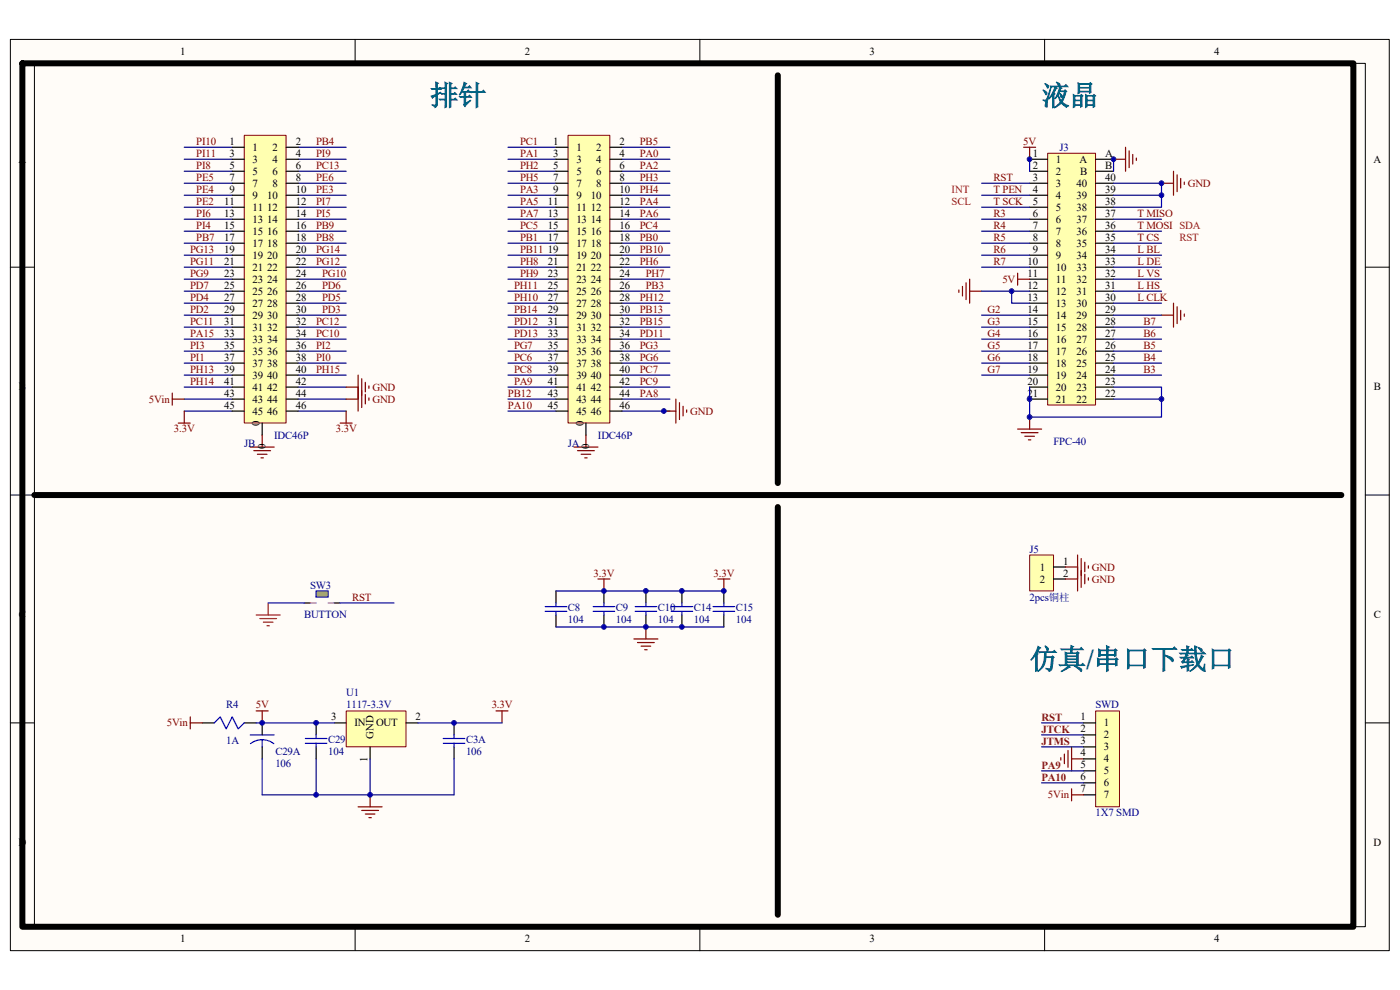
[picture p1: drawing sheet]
<svg xmlns="http://www.w3.org/2000/svg" width="297mm" height="210mm" viewBox="0 0 297 210" stroke-linecap="round" stroke-linejoin="round" font-family="sans-serif">
<path d="M2.2 8.4h292.5v193.3h-292.5z" fill="#fffcf8"/>
<path d="M2.2 8.4h292.5v193.3h-292.5z" fill="none" stroke="#000" stroke-width=".21"/>
<path d="M7.3 13.5h282.3v183.1h-282.3z" fill="#fffcf8"/>
<g fill="none" stroke="#000" stroke-width=".21">
<path d="M7.3 13.4h282.3v183.2h-282.3zM75.3 8.3v5.1M148.5 8.3v5.1M221.6 8.3v5.1M2.2 56.7h5.1M289.7 56.7h5M2.2 105h5.1M289.7 105h5M2.2 153.3h5.1M289.7 153.3h5M75.3 196.6v5.1M148.5 196.6v5.1"/>
<path d="M221.6 196.6v5.1"/>
</g>
<g fill="none" stroke="#000080" stroke-width=".25">
<path d="M39.1 31.2h10.2M39.1 33.8h10.2M39.1 36.3h10.2M39.1 38.9h10.2M63.3 31.2h10.1M63.3 33.8h10.1M63.3 36.3h10.1M63.3 38.9h10.1M107.8 31.2h10.1M107.8 33.8h10.1M107.8 36.3h10.1M107.8 38.9h10.1"/>
<path d="M131.9 31.2h10.2M131.9 33.8h10.2M131.9 36.3h10.2M131.9 38.9h10.2M39.1 41.4h10.2M39.1 44h10.2M39.1 46.5h10.2M39.1 49h10.2M39.1 51.6h10.2M39.1 54.1h10.2M39.1 56.7h10.2M39.1 59.2h10.2"/>
<path d="M63.3 41.4h10.1M63.3 44h10.1M63.3 46.5h10.1M63.3 49h10.1M63.3 51.6h10.1M63.3 54.1h10.1M63.3 56.7h10.1M63.3 59.2h10.1M107.8 41.4h10.1M107.8 44h10.1M107.8 46.5h10.1M107.8 49h10.1"/>
<path d="M107.8 51.6h10.1M107.8 54.1h10.1M107.8 56.7h10.1M107.8 59.2h10.1M131.9 41.4h10.2M131.9 44h10.2M131.9 46.5h10.2M131.9 49h10.2M131.9 51.6h10.2M131.9 54.1h10.2M131.9 56.7h10.2M131.9 59.2h10.2"/>
<path d="M39.1 61.8h10.2M39.1 64.3h10.2M39.1 66.9h10.2M39.1 69.4h10.2M39.1 71.9h10.2M39.1 74.5h10.2M39.1 77h10.2M39.1 79.6h10.2M63.3 61.8h10.1M63.3 64.3h10.1M63.3 66.9h10.1M63.3 69.4h10.1"/>
<path d="M63.3 71.9h10.1M63.3 74.5h10.1M63.3 77h10.1M63.3 79.6h10.1M107.8 61.8h10.1M107.8 64.3h10.1M107.8 66.9h10.1M107.8 69.4h10.1M107.8 71.9h10.1M107.8 74.5h10.1M107.8 77h10.1M107.8 79.6h10.1"/>
<path d="M131.9 61.8h10.2M131.9 64.3h10.2M131.9 66.9h10.2M131.9 69.4h10.2M131.9 71.9h10.2M131.9 74.5h10.2M131.9 77h10.2M131.9 79.6h10.2M39.1 82.1h10.2M39.1 84.7h10.2M39.1 87.2h10.2M63.3 82.1h10.1"/>
<path d="M63.3 84.7h10.1M63.3 87.2h10.1M107.8 82.1h10.1M107.8 84.7h10.1M107.8 87.2h10.1M131.9 82.1h10.2M131.9 84.7h10.2M131.9 87.2h10.2"/>
</g>
<path d="M53.1 94.8h5.1M53.8 95.6h3.6M54.6 96.4h2M55.4 97.1h.5M55.6 92.3v2.5M121.8 94.8h5M122.5 95.6h3.6M123.3 96.4h2M124 97.1h.6M124.3 92.3v2.5" fill="none" stroke="#800000" stroke-width=".25"/>
<path d="M51.8 28.7h8.9v61h-8.9z" fill="#ffffb0"/>
<path d="M51.8 28.7h8.9v61h-8.9z" fill="none" stroke="#800000" stroke-width=".21"/>
<g fill="none" stroke="#000" stroke-width=".25">
<path d="M49.3 31.2h2.5M49.3 33.8h2.5M49.3 36.3h2.5M49.3 38.9h2.5M60.7 31.2h2.6M60.7 33.8h2.6M60.7 36.3h2.6M60.7 38.9h2.6M49.3 41.4h2.5M49.3 44h2.5M49.3 46.5h2.5M49.3 49h2.5"/>
<path d="M49.3 51.6h2.5M49.3 54.1h2.5M49.3 56.7h2.5M49.3 59.2h2.5M60.7 41.4h2.6M60.7 44h2.6M60.7 46.5h2.6M60.7 49h2.6M60.7 51.6h2.6M60.7 54.1h2.6M60.7 56.7h2.6M60.7 59.2h2.6"/>
<path d="M49.3 61.8h2.5M49.3 64.3h2.5M49.3 66.9h2.5M49.3 69.4h2.5M49.3 71.9h2.5M49.3 74.5h2.5M49.3 77h2.5M49.3 79.6h2.5M60.7 61.8h2.6M60.7 64.3h2.6M60.7 66.9h2.6M60.7 69.4h2.6"/>
<path d="M60.7 71.9h2.6M60.7 74.5h2.6M60.7 77h2.6M60.7 79.6h2.6M49.3 82.1h2.5M49.3 84.7h2.5M49.3 87.2h2.5M55.6 89.7v2.6M60.7 82.1h2.6M60.7 84.7h2.6M60.7 87.2h2.6"/>
</g>
<path d="M120.5 28.7h8.9v61h-8.9z" fill="#ffffb0"/>
<path d="M120.5 28.7h8.9v61h-8.9z" fill="none" stroke="#800000" stroke-width=".21"/>
<g fill="none" stroke="#000" stroke-width=".25">
<path d="M117.9 31.2h2.6M117.9 33.8h2.6M117.9 36.3h2.6M117.9 38.9h2.6M129.4 31.2h2.5M129.4 33.8h2.5M129.4 36.3h2.5M129.4 38.9h2.5M117.9 41.4h2.6M117.9 44h2.6M117.9 46.5h2.6M117.9 49h2.6"/>
<path d="M117.9 51.6h2.6M117.9 54.1h2.6M117.9 56.7h2.6M117.9 59.2h2.6M129.4 41.4h2.5M129.4 44h2.5M129.4 46.5h2.5M129.4 49h2.5M129.4 51.6h2.5M129.4 54.1h2.5M129.4 56.7h2.5M129.4 59.2h2.5"/>
<path d="M117.9 61.8h2.6M117.9 64.3h2.6M117.9 66.9h2.6M117.9 69.4h2.6M117.9 71.9h2.6M117.9 74.5h2.6M117.9 77h2.6M117.9 79.6h2.6M129.4 61.8h2.5M129.4 64.3h2.5M129.4 66.9h2.5M129.4 69.4h2.5"/>
<path d="M129.4 71.9h2.5M129.4 74.5h2.5M129.4 77h2.5M129.4 79.6h2.5M117.9 82.1h2.6M117.9 84.7h2.6M117.9 87.2h2.6M124.3 89.7v2.6M129.4 82.1h2.5M129.4 84.7h2.5M129.4 87.2h2.5"/>
</g>
<g fill="none" stroke="#800000" stroke-width=".25">
<path d="M76 79.6v7.6M36.5 84.7h2.6M36.5 83.4v2.5M37.8 89.7h2.6M39.1 87.2v2.5M72.2 89.7h2.5M73.4 82.1h2.6M73.4 84.7h2.6M73.4 87.2v2.5M76.7 80.3v6.1M77.5 81.1v2M77.5 83.6v2.1"/>
<path d="M78.3 81.9v.5M78.3 84.4v.5M140.8 87.2h2.6M143.4 84.7v5M144.1 85.4v3.6M144.9 86.2v2M145.7 86.9v.6"/>
</g>
<path d="M222.3 32.5h10.1v53.4h-10.1z" fill="#ffffb0"/>
<path d="M222.2 32.5h10.2v53.4h-10.2z" fill="none" stroke="#800000" stroke-width=".21"/>
<g fill="none" stroke="#000" stroke-width=".25">
<path d="M218.4 33.8h3.8M218.4 36.3h3.8M218.4 38.9h3.8M232.4 33.8h3.8M232.4 36.3h3.8M232.4 38.9h3.8M218.4 41.4h3.8M218.4 44h3.8M218.4 46.5h3.8M218.4 49h3.8M218.4 51.6h3.8M218.4 54.1h3.8"/>
<path d="M218.4 56.7h3.8M218.4 59.2h3.8M232.4 41.4h3.8M232.4 44h3.8M232.4 46.5h3.8M232.4 49h3.8M232.4 51.6h3.8M232.4 54.1h3.8M232.4 56.7h3.8M232.4 59.2h3.8M218.4 61.8h3.8M218.4 64.3h3.8"/>
<path d="M218.4 66.9h3.8M218.4 69.4h3.8M218.4 71.9h3.8M218.4 74.5h3.8M218.4 77h3.8M218.4 79.6h3.8M232.4 61.8h3.8M232.4 64.3h3.8M232.4 66.9h3.8M232.4 69.4h3.8M232.4 71.9h3.8M232.4 74.5h3.8"/>
<path d="M232.4 77h3.8M232.4 79.6h3.8M218.4 82.1h3.8M218.4 84.7h3.8M232.4 82.1h3.8M232.4 84.7h3.8"/>
</g>
<g fill="none" stroke="#800000" stroke-width=".25">
<path d="M217.2 31.2h2.5M218.4 31.2v2.6M236.2 33.8h2.6M238.8 31.2v5.1M239.5 32v3.6M240.3 32.8v2M241.1 33.5v.5M246.4 38.9h2.6M249 36.3v5.1M249.7 37.1v3.6M250.5 37.9v2M251.2 38.6v.5"/>
<path d="M204.9 60v3.5M205.7 59.2v5.1M215.9 57.9v2.6M215.9 59.2h2.5M203.4 61.5v.5M204.2 60.7v2.1M205.7 61.8h2.5M246.4 66.9h2.6M249 64.3v5.1M249.7 65.1v3.5M250.5 65.8v2.1M251.2 66.6v.5"/>
<path d="M215.9 91h5.1M216.6 91.8h3.6M217.4 92.5h2M218.2 93.3h.5M218.4 88.5v2.5"/>
</g>
<g fill="none" stroke="#000080" stroke-width=".25">
<path d="M208.2 38.9h10.2M218.4 33.8v2.5M236.2 38.9h10.2v5.1h-10.2M236.2 33.8v2.5M208.2 46.5h10.2M208.2 49h10.2M208.2 51.6h10.2M208.2 54.1h10.2M208.2 56.7h10.2M208.2 41.4h10.2M208.2 44h10.2M236.2 46.5h10.2"/>
<path d="M236.2 49h10.2M236.2 51.6h10.2M236.2 54.1h10.2M236.2 56.7h10.2M236.2 41.4h10.2M236.2 59.2h10.2M208.2 61.8h10.2M208.2 66.9h10.2M208.2 69.4h10.2M208.2 71.9h10.2M208.2 74.5h10.2M208.2 77h10.2"/>
<path d="M208.2 79.6h10.2M214.6 61.8v2.5h3.8M236.2 61.8h10.2M236.2 64.3h10.2M236.2 66.9h10.2M236.2 69.4h10.2M236.2 71.9h10.2M236.2 74.5h10.2M236.2 77h10.2M236.2 79.6h10.2M218.4 82.1v6.4h28v-6.4h-10.2M236.2 84.7h10.2"/>
</g>
<path d="M73.5 150.8h12.6v7.6h-12.6z" fill="#ffffb0"/>
<path d="M73.4 150.8h12.7v7.6h-12.7z" fill="none" stroke="#800000" stroke-width=".21"/>
<path d="M42.9 153.3h2.5M51.8 153.3h2.5M55.6 153.3v2.6M55.6 158.4v2.6M67.1 153.3v2.6M67.1 158.4v2.6M70.9 153.3h2.5M78.5 158.4v2.6M86.1 153.3h2.6M96.3 153.3v2.6M96.3 158.4v2.6" fill="none" stroke="#000" stroke-width=".25"/>
<g fill="none" stroke="#00f" stroke-width=".25">
<path d="M45.4 153.3l1.3-1.2 1.3 2.5 1.3-2.5 1.2 2.5 1.3-1.3M53.1 155.9h5.1M54.3 153.3h16.6M55.6 156.9v1.5M55.6 156.9l1.1 .1 1.4 .8M55.6 156.9l-1 .1-1.5 .7M64.8 157.7h4.6M64.8 156.7h4.6M67.1 155.9v.8M67.1 157.7v.7M88.7 153.3h17.8M94 157.7h4.6"/>
<path d="M94 156.7h4.6M96.3 155.9v.8M96.3 157.7v.7M55.6 161v7.6M96.3 161v7.6"/>
</g>
<path d="M40.4 152.1v2.5M40.4 153.3h2.5M54.3 150.8h2.6M55.6 150.8v2.5M105.2 150.8h2.6M106.5 150.8v2.5M76 171.1h5.1M76.7 171.9h3.6M77.5 172.7h2M78.3 173.4h.5M78.5 168.6v2.5" fill="none" stroke="#800000" stroke-width=".25"/>
<path d="M55.6 168.6h40.7M67.1 161v7.6M78.5 161v7.6" fill="none" stroke="#000080" stroke-width=".25"/>
<path d="M67.1 125.4h2.5v1.2h-2.5z" fill="none" stroke="#bf00bf" stroke-width=".25"/>
<path d="M67.1 125.4h2.5v1.2h-2.5z" fill-rule="evenodd" fill="#bfbf00" stroke="#00f" stroke-width=".21"/>
<path d="M64.5 127.9h1.3M70.9 127.9h1.3" fill="none" stroke="#000" stroke-width=".25"/>
<path d="M65.8 127.9h1.3M69.6 127.9h1.3" fill="none" stroke="#bf00bf" stroke-width=".25"/>
<path d="M54.3 130.4h5.1M55.1 131.2h3.6M55.9 132h2M56.6 132.7h.5M56.9 127.9v2.5" fill="none" stroke="#f00" stroke-width=".25"/>
<path d="M56.9 127.9h7.6M72.2 127.9h11.4" fill="none" stroke="#00f" stroke-width=".25"/>
<path d="M225.8 160v2M226.6 159.2v3.6M227.3 158.4v5.1M225 160.7v.5M227.3 161h2.6" fill="none" stroke="#800000" stroke-width=".25"/>
<path d="M221 158.4h8.9M221 155.9h8.9M221 153.3h8.9" fill="none" stroke="#000080" stroke-width=".25"/>
<path d="M232.5 150.8h5v20.3h-5z" fill="#ffffb0"/>
<path d="M232.4 150.8h5.1v20.3h-5.1z" fill="none" stroke="#800000" stroke-width=".21"/>
<path d="M229.9 153.3h2.5M229.9 155.9h2.5M229.9 158.4h2.5M229.9 161h2.5M229.9 163.5h2.5M229.9 166.1h2.5M229.9 168.6h2.5" fill="none" stroke="#000" stroke-width=".25"/>
<path d="M221 163.5h8.9M221 166.1h8.9" fill="none" stroke="#000080" stroke-width=".25"/>
<path d="M227.3 167.3v2.6M227.3 168.6h2.6" fill="none" stroke="#800000" stroke-width=".25"/>
<path d="M218.5 117.8h5v7.5h-5z" fill="#ffffb0"/>
<path d="M218.4 117.7h5.1v7.6h-5.1z" fill="none" stroke="#800000" stroke-width=".21"/>
<path d="M117.9 125.4v2.5M117.9 130.4v2.6M128.1 125.4v2.5M128.1 130.4v2.6M137 125.4v2.5M137 130.4v2.6M144.7 125.4v2.5M144.7 130.4v2.6M153.6 125.4v2.5M153.6 130.4v2.6M223.5 120.3h2.6M223.5 122.8h2.6" fill="none" stroke="#000" stroke-width=".25"/>
<g fill="none" stroke="#800000" stroke-width=".25">
<path d="M228.6 117.7v7.7M229.4 118.5v6.1M230.1 119.3v2M126.8 122.8h2.6M128.1 122.8v2.6M134.5 135.5h5.1M135.2 136.3h3.6M136 137.1h2M136.8 137.8h.5M137 133v2.5M152.3 122.8h2.5M153.6 122.8v2.6"/>
<path d="M226.1 120.3h2.5M226.1 122.8h2.5M230.1 121.8v2M230.9 120v.5M230.9 122.6v.5"/>
</g>
<g fill="none" stroke="#00f" stroke-width=".25">
<path d="M115.7 129.7h4.5M115.7 128.7h4.5M117.9 127.9v.8M117.9 129.7v.7M125.8 129.7h4.6M125.8 128.7h4.6M128.1 127.9v.8M128.1 129.7v.7M134.7 129.7h4.6M134.7 128.7h4.6M137 127.9v.8M137 129.7v.7"/>
<path d="M142.4 129.7h4.5M142.4 128.7h4.5M144.7 127.9v.8M144.7 129.7v.7M151.3 129.7h4.5M151.3 128.7h4.5M153.6 127.9v.8M153.6 129.7v.7"/>
</g>
<path d="M117.9 125.4h35.7M117.9 133h35.7" fill="none" stroke="#000080" stroke-width=".25"/>
<path d="M4.7 13.4h282.4v183.2h-282.4zM165 16v86.5M7.3 105h277.3M165 107.6v86.4" fill="none" stroke="#000" stroke-width="1.3"/>
<g fill="#000080" stroke="#000080" stroke-width=".21">
<circle cx="55.6" cy="153.3" r=".5"/>
<circle cx="67.1" cy="168.6" r=".5"/>
<circle cx="67.1" cy="153.3" r=".5"/>
<circle cx="78.5" cy="168.6" r=".5"/>
<circle cx="96.3" cy="153.3" r=".5"/>
<circle cx="128.1" cy="133" r=".5"/>
<circle cx="128.1" cy="125.3" r=".5"/>
<circle cx="137" cy="133" r=".5"/>
<circle cx="137" cy="125.3" r=".5"/>
<circle cx="140.8" cy="87.2" r=".5"/>
<circle cx="144.6" cy="133" r=".5"/>
<circle cx="144.6" cy="125.3" r=".5"/>
<circle cx="153.5" cy="125.3" r=".5"/>
<circle cx="214.6" cy="61.8" r=".5"/>
<circle cx="218.4" cy="88.5" r=".5"/>
<circle cx="218.4" cy="84.6" r=".5"/>
<circle cx="218.4" cy="33.8" r=".5"/>
<circle cx="236.2" cy="33.8" r=".5"/>
<circle cx="246.4" cy="84.6" r=".5"/>
<circle cx="246.4" cy="41.4" r=".5"/>
<circle cx="246.4" cy="38.9" r=".5"/>
</g>
<g font-size="6" fill="#006281">
<text x="91.2" y="22.3">排针</text>
<text x="221" y="22.3">液晶</text>
<text x="218.4" y="141.9">仿真/串口下载口</text>
</g>
<g font-size="2.3">
<text x="38.2" y="11.6">1</text>
<text x="111.4" y="11.6">2</text>
<text x="184.5" y="11.6">3</text>
<text x="257.6" y="11.6">4</text>
<text x="4" y="34.5">A</text>
<text x="48.7" y="30.7">1</text>
<text x="48.7" y="33.3">3</text>
<text x="48.7" y="35.8">5</text>
<text x="53.6" y="32">1</text>
<text x="53.6" y="34.5">3</text>
<text x="57.8" y="32">2</text>
<text x="57.8" y="34.5">4</text>
<text x="62.7" y="30.7">2</text>
<text x="62.7" y="33.3">4</text>
<text x="62.7" y="35.8">6</text>
<text x="117.3" y="30.7">1</text>
<text x="117.3" y="33.3">3</text>
<text x="117.3" y="35.8">5</text>
<text x="122.3" y="32">1</text>
<text x="122.3" y="34.5">3</text>
<text x="126.5" y="32">2</text>
<text x="126.5" y="34.5">4</text>
<text x="131.4" y="30.7">2</text>
<text x="131.4" y="33.3">4</text>
<text x="131.4" y="35.8">6</text>
<text x="219.1" y="33.3">1</text>
<text x="219.1" y="35.8">2</text>
<text x="224" y="34.5">1</text>
<text x="229" y="34.5">A</text>
<text x="234.4" y="33.3">A</text>
<text x="234.4" y="35.8">B</text>
<text x="291.4" y="34.5">A</text>
<text x="48.7" y="38.4">7</text>
<text x="48.7" y="40.9">9</text>
<text x="53.6" y="37.1">5</text>
<text x="53.6" y="39.6">7</text>
<text x="57.8" y="37.1">6</text>
<text x="57.8" y="39.6">8</text>
<text x="62.7" y="38.4">8</text>
<text x="62.7" y="40.9">10</text>
<text x="117.3" y="38.4">7</text>
<text x="117.3" y="40.9">9</text>
<text x="122.3" y="37.1">5</text>
<text x="122.3" y="39.6">7</text>
<text x="126.5" y="37.1">6</text>
<text x="126.5" y="39.6">8</text>
<text x="131.4" y="38.4">8</text>
<text x="131.4" y="40.9">10</text>
<text x="219.1" y="38.4">3</text>
<text x="219.1" y="40.9">4</text>
<text x="224" y="37.1">2</text>
<text x="224" y="39.6">3</text>
<text x="228.4" y="39.6">40</text>
<text x="229.1" y="37.1">B</text>
<text x="234.4" y="40.9">39</text>
<text x="234.4" y="38.4">40</text>
<text x="47.5" y="43.4">11</text>
<text x="47.5" y="46">13</text>
<text x="53.6" y="42.2">9</text>
<text x="53.6" y="44.7">11</text>
<text x="53.6" y="47.3">13</text>
<text x="56.7" y="42.2">10</text>
<text x="56.7" y="44.7">12</text>
<text x="56.7" y="47.3">14</text>
<text x="62.7" y="43.4">12</text>
<text x="62.7" y="46">14</text>
<text x="116.2" y="43.4">11</text>
<text x="116.2" y="46">13</text>
<text x="122.3" y="42.2">9</text>
<text x="122.3" y="44.7">11</text>
<text x="122.3" y="47.3">13</text>
<text x="125.4" y="42.2">10</text>
<text x="125.4" y="44.7">12</text>
<text x="125.4" y="47.3">14</text>
<text x="131.4" y="43.4">12</text>
<text x="131.4" y="46">14</text>
<text x="219.1" y="43.4">5</text>
<text x="219.1" y="46">6</text>
<text x="224" y="42.2">4</text>
<text x="224" y="44.7">5</text>
<text x="224" y="47.3">6</text>
<text x="228.4" y="47.3">37</text>
<text x="228.4" y="44.7">38</text>
<text x="228.4" y="42.2">39</text>
<text x="234.4" y="46">37</text>
<text x="234.4" y="43.4">38</text>
<text x="47.5" y="48.5">15</text>
<text x="47.5" y="51.1">17</text>
<text x="47.5" y="53.6">19</text>
<text x="53.6" y="49.8">15</text>
<text x="53.6" y="52.4">17</text>
<text x="56.7" y="49.8">16</text>
<text x="56.7" y="52.4">18</text>
<text x="62.7" y="48.5">16</text>
<text x="62.7" y="51.1">18</text>
<text x="62.7" y="53.6">20</text>
<text x="116.2" y="48.5">15</text>
<text x="116.2" y="51.1">17</text>
<text x="116.2" y="53.6">19</text>
<text x="122.3" y="49.8">15</text>
<text x="122.3" y="52.4">17</text>
<text x="125.4" y="49.8">16</text>
<text x="125.4" y="52.4">18</text>
<text x="131.4" y="48.5">16</text>
<text x="131.4" y="51.1">18</text>
<text x="131.4" y="53.6">20</text>
<text x="219.1" y="48.5">7</text>
<text x="219.1" y="51.1">8</text>
<text x="219.1" y="53.6">9</text>
<text x="224" y="49.8">7</text>
<text x="224" y="52.4">8</text>
<text x="228.4" y="52.4">35</text>
<text x="228.4" y="49.8">36</text>
<text x="234.4" y="53.6">34</text>
<text x="234.4" y="51.1">35</text>
<text x="234.4" y="48.5">36</text>
<text x="47.5" y="56.2">21</text>
<text x="47.5" y="58.7">23</text>
<text x="53.6" y="54.9">19</text>
<text x="53.6" y="57.4">21</text>
<text x="53.6" y="60">23</text>
<text x="56.7" y="54.9">20</text>
<text x="56.7" y="57.4">22</text>
<text x="56.7" y="60">24</text>
<text x="62.7" y="56.2">22</text>
<text x="62.7" y="58.7">24</text>
<text x="116.2" y="56.2">21</text>
<text x="116.2" y="58.7">23</text>
<text x="122.3" y="54.9">19</text>
<text x="122.3" y="57.4">21</text>
<text x="122.3" y="60">23</text>
<text x="125.4" y="54.9">20</text>
<text x="125.4" y="57.4">22</text>
<text x="125.4" y="60">24</text>
<text x="131.4" y="56.2">22</text>
<text x="131.4" y="58.7">24</text>
<text x="218" y="56.2">10</text>
<text x="218" y="58.7">11</text>
<text x="224" y="54.9">9</text>
<text x="224" y="57.4">10</text>
<text x="224" y="60">11</text>
<text x="228.4" y="60">32</text>
<text x="228.4" y="57.4">33</text>
<text x="228.4" y="54.9">34</text>
<text x="234.4" y="58.7">32</text>
<text x="234.4" y="56.2">33</text>
<text x="47.5" y="61.2">25</text>
<text x="47.5" y="63.8">27</text>
<text x="53.6" y="62.5">25</text>
<text x="53.6" y="65.1">27</text>
<text x="56.7" y="62.5">26</text>
<text x="56.7" y="65.1">28</text>
<text x="62.7" y="61.2">26</text>
<text x="62.7" y="63.8">28</text>
<text x="116.2" y="61.2">25</text>
<text x="116.2" y="63.8">27</text>
<text x="122.3" y="62.5">25</text>
<text x="122.3" y="65.1">27</text>
<text x="125.4" y="62.5">26</text>
<text x="125.4" y="65.1">28</text>
<text x="131.4" y="61.2">26</text>
<text x="131.4" y="63.8">28</text>
<text x="218" y="61.2">12</text>
<text x="218" y="63.8">13</text>
<text x="224" y="62.5">12</text>
<text x="224" y="65.1">13</text>
<text x="228.4" y="65.1">30</text>
<text x="228.4" y="62.5">31</text>
<text x="234.4" y="63.8">30</text>
<text x="234.4" y="61.2">31</text>
<text x="47.5" y="66.3">29</text>
<text x="47.5" y="68.9">31</text>
<text x="47.5" y="71.4">33</text>
<text x="53.6" y="67.6">29</text>
<text x="53.6" y="70.2">31</text>
<text x="56.7" y="67.6">30</text>
<text x="56.7" y="70.2">32</text>
<text x="62.7" y="66.3">30</text>
<text x="62.7" y="68.9">32</text>
<text x="62.7" y="71.4">34</text>
<text x="116.2" y="66.3">29</text>
<text x="116.2" y="68.9">31</text>
<text x="116.2" y="71.4">33</text>
<text x="122.3" y="67.6">29</text>
<text x="122.3" y="70.2">31</text>
<text x="125.4" y="67.6">30</text>
<text x="125.4" y="70.2">32</text>
<text x="131.4" y="66.3">30</text>
<text x="131.4" y="68.9">32</text>
<text x="131.4" y="71.4">34</text>
<text x="218" y="66.3">14</text>
<text x="218" y="68.9">15</text>
<text x="218" y="71.4">16</text>
<text x="224" y="67.6">14</text>
<text x="224" y="70.2">15</text>
<text x="228.4" y="70.2">28</text>
<text x="228.4" y="67.6">29</text>
<text x="234.4" y="71.4">27</text>
<text x="234.4" y="68.9">28</text>
<text x="234.4" y="66.3">29</text>
<text x="47.5" y="74">35</text>
<text x="47.5" y="76.5">37</text>
<text x="53.6" y="72.7">33</text>
<text x="53.6" y="75.2">35</text>
<text x="53.6" y="77.8">37</text>
<text x="56.7" y="72.7">34</text>
<text x="56.7" y="75.2">36</text>
<text x="56.7" y="77.8">38</text>
<text x="62.7" y="74">36</text>
<text x="62.7" y="76.5">38</text>
<text x="116.2" y="74">35</text>
<text x="116.2" y="76.5">37</text>
<text x="122.3" y="72.7">33</text>
<text x="122.3" y="75.2">35</text>
<text x="122.3" y="77.8">37</text>
<text x="125.4" y="72.7">34</text>
<text x="125.4" y="75.2">36</text>
<text x="125.4" y="77.8">38</text>
<text x="131.4" y="74">36</text>
<text x="131.4" y="76.5">38</text>
<text x="218" y="74">17</text>
<text x="218" y="76.5">18</text>
<text x="224" y="72.7">16</text>
<text x="224" y="75.2">17</text>
<text x="224" y="77.8">18</text>
<text x="228.4" y="77.8">25</text>
<text x="228.4" y="75.2">26</text>
<text x="228.4" y="72.7">27</text>
<text x="234.4" y="76.5">25</text>
<text x="234.4" y="74">26</text>
<text x="4" y="82.8">B</text>
<text x="47.5" y="79.1">39</text>
<text x="47.5" y="81.6">41</text>
<text x="53.6" y="80.3">39</text>
<text x="53.6" y="82.9">41</text>
<text x="56.7" y="80.3">40</text>
<text x="56.7" y="82.9">42</text>
<text x="62.7" y="79.1">40</text>
<text x="62.7" y="81.6">42</text>
<text x="116.2" y="79.1">39</text>
<text x="116.2" y="81.6">41</text>
<text x="122.3" y="80.3">39</text>
<text x="122.3" y="82.9">41</text>
<text x="125.4" y="80.3">40</text>
<text x="125.4" y="82.9">42</text>
<text x="131.4" y="79.1">40</text>
<text x="131.4" y="81.6">42</text>
<text x="218" y="79.1">19</text>
<text x="218" y="81.6">20</text>
<text x="224" y="80.3">19</text>
<text x="224" y="82.9">20</text>
<text x="228.4" y="82.9">23</text>
<text x="228.4" y="80.3">24</text>
<text x="234.4" y="81.6">23</text>
<text x="234.4" y="79.1">24</text>
<text x="291.4" y="82.8">B</text>
<text x="47.5" y="84.1">43</text>
<text x="47.5" y="86.7">45</text>
<text x="53.6" y="85.4">43</text>
<text x="53.6" y="88">45</text>
<text x="56.7" y="85.4">44</text>
<text x="56.7" y="88">46</text>
<text x="62.7" y="84.1">44</text>
<text x="62.7" y="86.7">46</text>
<text x="116.2" y="84.1">43</text>
<text x="116.2" y="86.7">45</text>
<text x="122.3" y="85.4">43</text>
<text x="122.3" y="88">45</text>
<text x="125.4" y="85.4">44</text>
<text x="125.4" y="88">46</text>
<text x="131.4" y="84.1">44</text>
<text x="131.4" y="86.7">46</text>
<text x="218" y="84.1">21</text>
<text x="224" y="85.4">21</text>
<text x="228.4" y="85.4">22</text>
<text x="234.4" y="84.1">22</text>
<text x="55.1" y="90.3" transform="rotate(-90 55.1 90.3)">0</text>
<text x="56.3" y="95.2" transform="rotate(-90 56.3 95.2)">0</text>
<text x="123.8" y="90.3" transform="rotate(-90 123.8 90.3)">0</text>
<text x="125" y="95.2" transform="rotate(-90 125 95.2)">0</text>
<text x="225.5" y="119.7">1</text>
<text x="220.6" y="121">1</text>
<text x="220.6" y="123.6">2</text>
<text x="225.5" y="122.3">2</text>
<text x="4" y="131.2">C</text>
<text x="291.4" y="131.2">C</text>
<text x="70.3" y="152.8">3</text>
<text x="75.2" y="154.1">IN</text>
<text x="79.8" y="154.1">OUT</text>
<text x="88.2" y="152.8">2</text>
<text x="229.2" y="152.8">1</text>
<text x="229.2" y="155.4">2</text>
<text x="234.2" y="154.1">1</text>
<text x="78" y="161.6" transform="rotate(-90 78 161.6)">1</text>
<text x="79.2" y="156.7" transform="rotate(-90 79.2 156.7)">GND</text>
<text x="229.2" y="157.9">3</text>
<text x="229.2" y="160.4">4</text>
<text x="234.2" y="156.6">2</text>
<text x="234.2" y="159.2">3</text>
<text x="234.2" y="161.7">4</text>
<text x="229.2" y="163">5</text>
<text x="229.2" y="165.5">6</text>
<text x="234.2" y="164.3">5</text>
<text x="234.2" y="166.8">6</text>
<text x="229.2" y="168.1">7</text>
<text x="234.2" y="169.4">7</text>
<text x="4" y="179.5">D</text>
<text x="291.4" y="179.5">D</text>
<text x="38.2" y="199.9">1</text>
<text x="111.4" y="199.9">2</text>
<text x="184.5" y="199.9">3</text>
<text x="257.6" y="199.9">4</text>
</g>
<g font-size="2.3" fill="#800000">
<text x="41.6" y="35.8">PI8</text>
<text x="41.6" y="30.7">PI10</text>
<text x="41.6" y="33.3">PI11</text>
<text x="67.1" y="30.7">PB4</text>
<text x="67.1" y="35.8">PC13</text>
<text x="67.1" y="33.3">PI9</text>
<text x="110.3" y="33.3">PA1</text>
<text x="110.3" y="30.7">PC1</text>
<text x="110.3" y="35.8">PH2</text>
<text x="135.7" y="33.3">PA0</text>
<text x="135.7" y="35.8">PA2</text>
<text x="135.7" y="30.7">PB5</text>
<text x="217.1" y="30.7">5V</text>
<text x="41.6" y="38.4">PE5</text>
<text x="41.6" y="40.9">PE4</text>
<text x="67.1" y="38.4">PE6</text>
<text x="67.1" y="40.9">PE3</text>
<text x="110.3" y="40.9">PA3</text>
<text x="110.3" y="38.4">PH5</text>
<text x="135.7" y="38.4">PH3</text>
<text x="135.7" y="40.9">PH4</text>
<text x="210.8" y="40.9">T PEN</text>
<text x="210.8" y="38.4">RST</text>
<text x="252" y="39.6">GND</text>
<text x="41.6" y="43.4">PE2</text>
<text x="41.6" y="46">PI6</text>
<text x="67.1" y="46">PI5</text>
<text x="67.1" y="43.4">PI7</text>
<text x="110.3" y="43.4">PA5</text>
<text x="110.3" y="46">PA7</text>
<text x="135.7" y="43.4">PA4</text>
<text x="135.7" y="46">PA6</text>
<text x="210.8" y="46">R3</text>
<text x="210.8" y="43.4">T SCK</text>
<text x="241.3" y="46">T MISO</text>
<text x="40.4" y="53.6">PG13</text>
<text x="41.6" y="51.1">PB7</text>
<text x="41.6" y="48.5">PI4</text>
<text x="67.1" y="51.1">PB8</text>
<text x="67.1" y="48.5">PB9</text>
<text x="67.1" y="53.6">PG14</text>
<text x="110.3" y="51.1">PB1</text>
<text x="110.3" y="53.6">PB11</text>
<text x="110.3" y="48.5">PC5</text>
<text x="135.7" y="51.1">PB0</text>
<text x="135.7" y="53.6">PB10</text>
<text x="135.7" y="48.5">PC4</text>
<text x="210.8" y="48.5">R4</text>
<text x="210.8" y="51.1">R5</text>
<text x="210.8" y="53.6">R6</text>
<text x="241.3" y="53.6">L BL</text>
<text x="241.3" y="51.1">T CS</text>
<text x="241.3" y="48.5">T MOSI SDA</text>
<text x="40.4" y="58.7">PG9</text>
<text x="40.4" y="56.2">PG11</text>
<text x="67.1" y="56.2">PG12</text>
<text x="68.3" y="58.7">PG10</text>
<text x="110.3" y="56.2">PH8</text>
<text x="110.3" y="58.7">PH9</text>
<text x="135.7" y="56.2">PH6</text>
<text x="137" y="58.7">PH7</text>
<text x="210.8" y="56.2">R7</text>
<text x="212.7" y="60">5V</text>
<text x="241.3" y="58.7">L VS</text>
<text x="241.3" y="56.2">L DE</text>
<text x="40.4" y="63.8">PD4</text>
<text x="40.4" y="61.2">PD7</text>
<text x="68.3" y="63.8">PD5</text>
<text x="68.3" y="61.2">PD6</text>
<text x="109" y="63.8">PH10</text>
<text x="109" y="61.2">PH11</text>
<text x="135.7" y="63.8">PH12</text>
<text x="137" y="61.2">PB3</text>
<text x="241.3" y="63.8">L CLK</text>
<text x="241.3" y="61.2">L HS</text>
<text x="40.4" y="71.4">PA15</text>
<text x="40.4" y="68.9">PC11</text>
<text x="40.4" y="66.3">PD2</text>
<text x="67.1" y="71.4">PC10</text>
<text x="67.1" y="68.9">PC12</text>
<text x="68.3" y="66.3">PD3</text>
<text x="109" y="66.3">PB14</text>
<text x="109" y="68.9">PD12</text>
<text x="109" y="71.4">PD13</text>
<text x="135.7" y="66.3">PB13</text>
<text x="135.7" y="68.9">PB15</text>
<text x="135.7" y="71.4">PD11</text>
<text x="209.5" y="66.3">G2</text>
<text x="209.5" y="68.9">G3</text>
<text x="209.5" y="71.4">G4</text>
<text x="242.6" y="71.4">B6</text>
<text x="242.6" y="68.9">B7</text>
<text x="40.4" y="76.5">PI1</text>
<text x="40.4" y="74">PI3</text>
<text x="67.1" y="76.5">PI0</text>
<text x="67.1" y="74">PI2</text>
<text x="109" y="76.5">PC6</text>
<text x="109" y="74">PG7</text>
<text x="135.7" y="76.5">PG6</text>
<text x="135.7" y="74">PG3</text>
<text x="209.5" y="74">G5</text>
<text x="209.5" y="76.5">G6</text>
<text x="242.6" y="76.5">B4</text>
<text x="242.6" y="74">B5</text>
<text x="40.4" y="79.1">PH13</text>
<text x="40.4" y="81.6">PH14</text>
<text x="67.1" y="79.1">PH15</text>
<text x="79" y="82.9">GND</text>
<text x="109" y="81.6">PA9</text>
<text x="109" y="79.1">PC8</text>
<text x="135.7" y="79.1">PC7</text>
<text x="135.7" y="81.6">PC9</text>
<text x="209.5" y="79.1">G7</text>
<text x="242.6" y="79.1">B3</text>
<text x="31.6" y="85.4">5Vin</text>
<text x="79" y="85.4">GND</text>
<text x="107.8" y="86.7">PA10</text>
<text x="107.8" y="84.1">PB12</text>
<text x="135.7" y="84.1">PA8</text>
<text x="146.4" y="88">GND</text>
<text x="36.9" y="91.7">3.3V</text>
<text x="71.2" y="91.7">3.3V</text>
<text x="125.9" y="122.3">3.3V</text>
<text x="151.4" y="122.3">3.3V</text>
<text x="231.6" y="121">GND</text>
<text x="231.6" y="123.6">GND</text>
<text x="74.7" y="127.4">RST</text>
<text x="35.4" y="154.1">5Vin</text>
<text x="54.3" y="150.3">5V</text>
<text x="104.3" y="150.3">3.3V</text>
<text x="222.3" y="169.4">5Vin</text>
</g>
<g font-size="2.3" fill="#000080">
<text x="224.8" y="32">J3</text>
<text x="51.8" y="94.8">JB</text>
<text x="58.2" y="93.1">IDC46P</text>
<text x="120.5" y="94.8">JA</text>
<text x="126.8" y="93.1">IDC46P</text>
<text x="223.5" y="94.3">FPC-40</text>
<text x="218.4" y="117.2">J5</text>
<text x="65.8" y="124.8">SW3</text>
<text x="64.5" y="131.2">BUTTON</text>
<text x="120.5" y="129.7">C8</text>
<text x="130.7" y="129.7">C9</text>
<text x="139.6" y="129.7">C10</text>
<text x="147.2" y="129.7">C14</text>
<text x="156.1" y="129.7">C15</text>
<text x="218.4" y="127.4">2pcs铜柱</text>
<text x="120.5" y="132.2">104</text>
<text x="130.7" y="132.2">104</text>
<text x="139.6" y="132.2">104</text>
<text x="147.2" y="132.2">104</text>
<text x="156.1" y="132.2">104</text>
<text x="73.4" y="147.7">U1</text>
<text x="48" y="150.3">R4</text>
<text x="73.4" y="150.3">1117-3.3V</text>
<text x="232.4" y="150.3">SWD</text>
<text x="48" y="157.9">1A</text>
<text x="58.4" y="160.2">C29A</text>
<text x="69.6" y="157.7">C29</text>
<text x="69.6" y="160.2">104</text>
<text x="98.9" y="157.7">C3A</text>
<text x="98.9" y="160.2">106</text>
<text x="58.4" y="162.8">106</text>
<text x="232.4" y="173.2">1X7 SMD</text>
</g>
<g font-size="2.3" fill="#f00">
<text x="201.9" y="40.9">INT</text>
<text x="201.9" y="43.4">SCL</text>
<text x="250.2" y="51.1">RST</text>
</g>
<g font-size="2.3" fill="#781915">
<text x="221" y="155.4">JTCK</text>
<text x="221" y="152.8">RST</text>
<text x="221" y="157.9">JTMS</text>
<text x="221" y="163">PA9</text>
<text x="221" y="165.6">PA10</text>
</g>
</svg>
